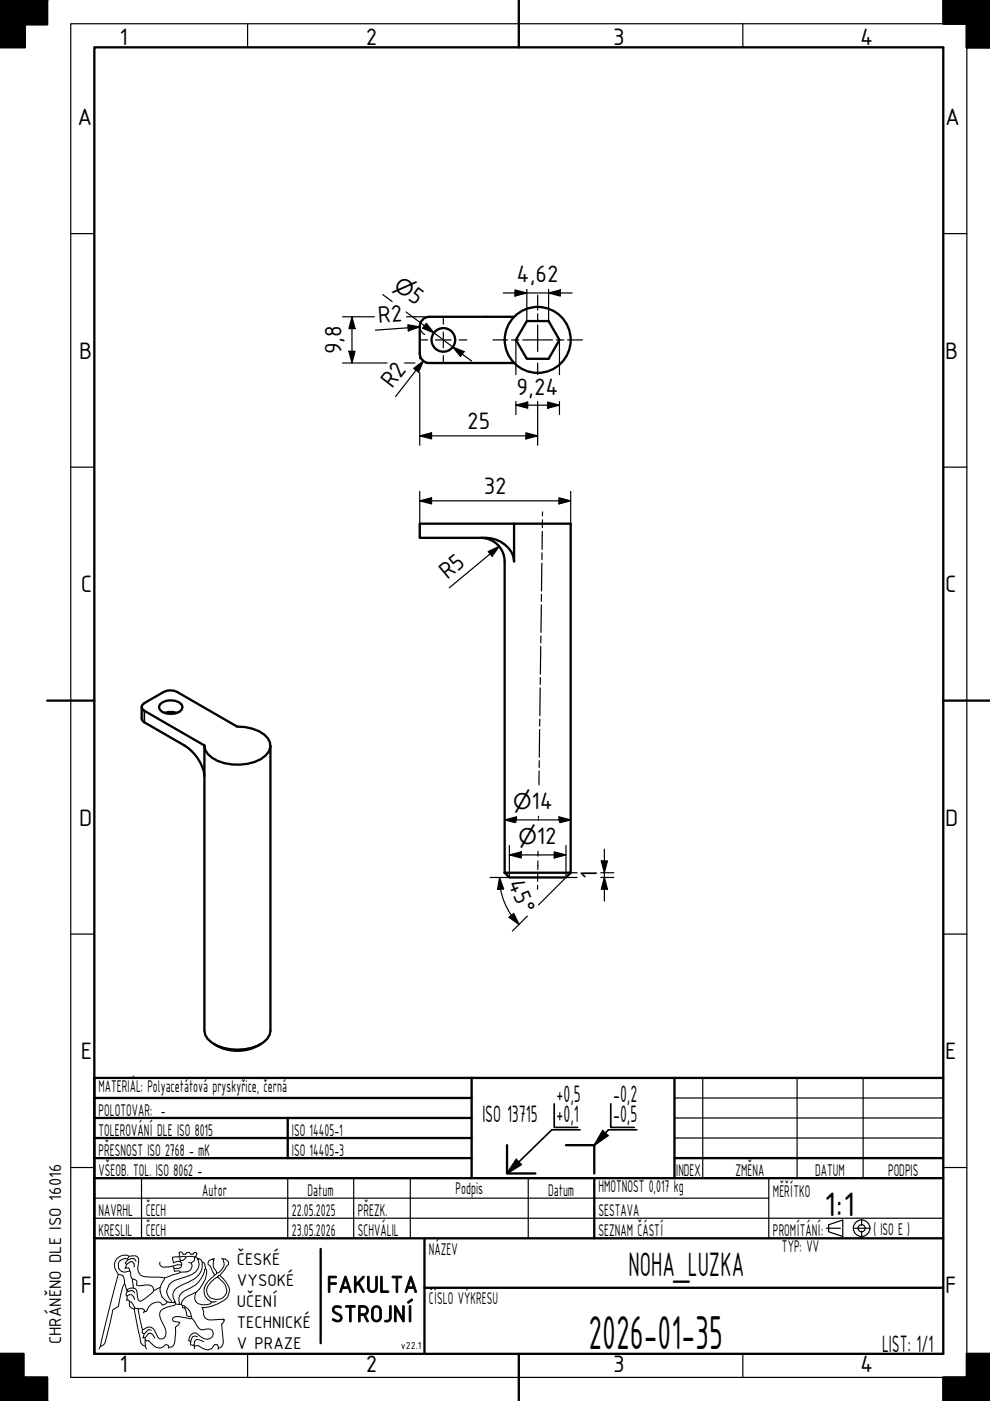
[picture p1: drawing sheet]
<svg xmlns="http://www.w3.org/2000/svg" width="210mm" height="297mm" viewBox="0 0 210 297" stroke-linecap="round" stroke-linejoin="round" font-family="sans-serif">
<!-- layer: Viditelna silna -->
<g fill="none" stroke="#000" stroke-width=".49">
<path d="M0 0h10zM5.3 0v10h-5.3v-10v5.2h10v-5.2M205 5v5h5h-5v-10h5h-10v5h10M109 67.2h-18a1.99 1.99 0 0 0-2 2v5.8a2.02 2.02 0 0 0 2 2h18M111.7 68.1h4.6l2.3 4-2.3 4h-4.6l-2.3-4zM89 111h20v8a5.9 5.9 0 0 0-6-5h-14zM102 114a5 5 0 0 1 5 5v66M109 111h12v74h-14M30 149.9v2.4l.2 .5 8.9 5.3a9.2 9.2 0 0 1 4.2 6.4M30.2 149.4l4.5-2.7a3.2 3.2 0 0 1 2.8 0l12.8 7.4a8.6 8.6 0 0 1 6.5 2.4 2.61 2.61 0 0 1-.5 3.7 10.4 10.4 0 0 1-11.3 .5l-.9-.8-.6-.9-.2-.9-12.7-7.4-.4-.4-.2-.4zM33.9 149.4a3.4 3.4 0 0 1 4.6 0l.2 .5a2.18 2.18 0 0 1-2.5 1.5 2.17 2.17 0 0 1-2.5-1.5zM34.9 151.1l.8-.1 1.8 .1"/>
<path d="M43.3 158.1v60.4a3.9 3.9 0 0 0 2.7 3.2 10.9 10.9 0 0 0 9.8-.7l.8-.7 .6-.9 .1-.9v-60.4M107 185l1 1h12l1-1M20 237h80M20 232.8h80M45.4 221.4a9.3 9.3 0 0 0 9.9 0M61 237v8.5M100 228.5v21.3M20 245.5h80M20 241.3h80M107.5 242.8v6h6M120 242.8h6v6M143 245.5h57"/>
<path d="M0 292h10v5h-10zM0 287h5v10h-5M210 287h-5v5h-5v5h10"/>
<circle cx="94" cy="72.1" r="2.5"/>
<circle cx="114" cy="72.1" r="7"/>
</g>
<path d="M30.6 150.7v2.4M117.5 234v5h5M123 239.5h-6l-9.5 9.3M127.8 239.7l-1.8 3.1M129.5 234v5h5M135 239.5h-6l-3 3.3 2.9-2.1M109.5 245.8l-2 3 3.1-1.9" fill="none" stroke="#000" stroke-width=".35"/>
<g fill="#000">
<path d="M0 -.1h5.3v10.1h-5.3z" fill-rule="evenodd"/>
<path d="M0 -.1h10v5.3h-10z" fill-rule="evenodd"/>
<path d="M200 0h10v10h-5v-5h-5z" fill-rule="evenodd"/>
<path d="M0 287h5v10h-5z" fill-rule="evenodd"/>
<path d="M0 292h10v5h-10z" fill-rule="evenodd"/>
<path d="M200 292h5v-5h5v10h-10z" fill-rule="evenodd"/>
</g>
<!-- layer: Viditelna tenka -->
<path d="M109.5 245.8l1.1 1.1-3.1 1.9zM127.8 239.7l1.1 1-2.9 2.1z" fill="#000"/>
<g fill="none" stroke="#000" stroke-width=".25">
<path d="M15 5h190v287h-190zM52.5 5v5M157.5 5v5M15 49.5h5M200 49.5h5M15 99h5M200 99h5M15 198h5M200 198h5M127.8 239.7l1.1 1M149 228.5v21.3M169 228.5v21.3"/>
<path d="M183 228.5v21.3M15 247.5h5M20 254h143M87 249.8v12.7M109.5 245.8l1.1 1.1M200 247.5h5M52.5 287v5M157.5 287v5"/>
</g>
<!-- layer: Ramecek -->
<path d="M20 10h180v277h-180zM110 0v10M10 148.5h10M200 148.5h10M110 287v10" fill="none" stroke="#000" stroke-width=".49"/>
<!-- layer: LEV CVUT -->
<g fill="none" stroke="#000" stroke-width=".21">
<path d="M25.1 270.2l-2 7.7-1.8 7.6a1.38 1.38 0 0 0 1.1-1.3l1.5-6.4 1.2-.8 .2-1.1a7.8 7.8 0 0 1 1.1-3.7M26.4 272.2l.5 1.3M26.6 268.8l-.1 .2M26.9 268.1l.7-.6h.5l.3 .5v.6M27 273.7l.1 .1M27 273.7v.1h.1M27 273.8l-.3 .7 .1 .2 .2 .1 .4-.3h.5l.5 .5 .1 .5M27 274.8v.8l-.2 .1M27 275.6h.3l.1 .3 .5 .2 .7 1.3 .7 .1M27.1 267.1l.7-.2h.6l.4 .5M27.1 267.1v-.2a1.5 1.5 0 0 0-2 1.6 1.5 1.5 0 0 0 2.4 1l-.3-.7h-.6M27.1 267.1l-.5 .7 .3 .3-.3 .7"/>
<path d="M27.1 273.8l1-.1 .4 .4M27.3 266.4l-.2 .5M27.4 275.9a1.19 1.19 0 0 0 1 1.7l.2-.2M27.5 269.5l.3 1.3 .3 .4M28.1 271.2h.3l.5 .3 .2 .3-.2 .6 .6 .2a4.9 4.9 0 0 1 2.6 0l.5 1 1.3-.6M28.1 271.2l.2 1.9h-.7l-.7 .4 .1 .2M28.3 273.1l.6 .4 .4 2.1a.52 .52 0 0 0 .9 .1l2.1-1.6 .3-.5M28.4 277.6l1.4 6.6a1.15 1.15 0 0 0 1 1.2l.3 .6M29.3 277.5h.9l.4 .3v.3M30.6 278.1l-.2 .2M33.9 273a2.75 2.75 0 0 0 1.4 2.9l.1 .2M33.9 267.6l-.1 .3a.79 .79 0 0 0 .8 .8 7 7 0 0 0 3-.5h.9"/>
<path d="M34.9 271l-1 2M35.4 276.1l-.4 .4-.6 .2-.3-.5a2.43 2.43 0 0 0-3 1.8l-.5 .1M36.4 276.2h.5M36.6 268.4l.3 .5M36.8 267.7l.9-.3 .5 .1 .3 .3v.4M36.8 267.7l-.1 .1M36.9 276.2h.3v.2l.8 .1M37.1 276v.1M37.2 276.4l-.3 .4a5.8 5.8 0 0 0-2.8 1 2.01 2.01 0 0 0 .1 2.2 4.3 4.3 0 0 1 .9 3.2l-.3 .5-.5 .2-.5-.1-.3-.3a3.3 3.3 0 0 0-1.6-2.1h-.6l-1.1 .5-.9-4.4M38 276.5h.4M38.2 267.2l-.1-.7 .7-.1 2.5 .1-.1 .7-.6 .6M38.2 269.7l-3.3 1.3-4.1-.3a1.62 1.62 0 0 1-1.6-1.7l.2-1.4-.1-1a1.61 1.61 0 0 0-2-.2l-.1-.1a2.16 2.16 0 0 0-2.3 .5 2.16 2.16 0 0 0-.4 2.3l.6 1.1 .9 .2 .4 1.2v.6"/>
<path d="M38.2 267.2v.3M38.4 276.5l.3 .3M38.5 268.2l-.2 .5-.4 .2h-1l.1 .7 1-.2 .2 .3M38.7 276.8l.4 .1a2.62 2.62 0 0 1 1.5 2.2l-1-.1-.1-.3a1.3 1.3 0 0 0-.8-1.5zM39.3 277.1l-.1 .3M39.4 266.5l-.1 .4-.5 .3h-.6M40 267.7l.6 .1a1.29 1.29 0 0 1-1 1.9h-1.4M40.6 279.1l.1 .4 .3 .3a5.3 5.3 0 0 0 1.6 2.1h.6a1.52 1.52 0 0 1 1.9 .4 1.34 1.34 0 0 1-.6 1.5 1.34 1.34 0 0 1-1.6-.2l-1.4-1a1.55 1.55 0 0 0-1.5 1.7l.5 .1 .3-1 .5-.2 .6 .2M40.7 279.5l-.5 .1a4.9 4.9 0 0 0-3.4-.2l-.2 .3v.3l1.5 .4-.3 .5-.6 .5-.1 2.2a2.38 2.38 0 0 1-.6 2l-.7 .1a.56 .56 0 0 0-.7-.6 1.66 1.66 0 0 1-2.8-.1l-.8-.7h-.7v-.7h-.6M41.3 266.5h.2M41.5 274.1l-.6 .2a3.2 3.2 0 0 0-2.5 2.2M41.5 266.5l.3-.8-.3-.1-.3-.1-.3 .4h-.4l-.3-.4h-.6l-.2 .4h-.5l-.4-.4h-.3h-.2v1l-1.4 .1 .2 1.1"/>
<path d="M41.5 274.1a1.62 1.62 0 0 0 1.3 2.5h.8a1.11 1.11 0 0 0 1.2-.5M41.5 266.5l.5 .4M42 267a2.32 2.32 0 0 1-1.3 3.2l-3.6 1.2a2.52 2.52 0 0 0-.8 4.4l.1 .4-1-.1M42.1 266.9h-.1v.1M42.1 266.9l.5 .2 .3 .5 .4 .2 .2 1.2M42.1 266.9l-.1 .1M42.8 277.2l.2 .1M42.9 267.6a3.5 3.5 0 0 1-1.9 3.7l-1.2 .6a4.3 4.3 0 0 0-3 2.1 2.11 2.11 0 0 0 .3 2l-.2 .2M43 277.3l.2 .7a1.43 1.43 0 0 0 1.6 1.9l2.6-.2 .1 .2-.1-.2M43.5 269a.73 .73 0 0 1 .3 .9 7.5 7.5 0 0 1-2.3 4.2M43.5 269l-.1 .2a5.2 5.2 0 0 1-3.1 3.9 2.68 2.68 0 0 0-2.3 2.8v.6M44.2 267.4l.9-.5 .2 .3a2.16 2.16 0 0 0 .6 2.4l.1 .3-.5 .4-.9-1.9-.5-.3z"/>
<path d="M45.3 266.9v.1M45.5 266.9h-.4M45.5 270.3l-.3 .4a3.4 3.4 0 0 0-1.6 4.2l.4 .5 .8 .7M45.9 276l-1.1 .1M46.6 270.4a5.3 5.3 0 0 1 2.1 3.3 3.1 3.1 0 0 1-2.3 2.7 9.3 9.3 0 0 1-3.4 .9M47 266.8l.3 .1M47.3 266.9h.4l.3 .2a.75 .75 0 0 1 .2 1.2l-.3 .2-.3 .8-1.5 1.5a3.9 3.9 0 0 0-2.3 3 2.15 2.15 0 0 0 3.4 1.4 2.15 2.15 0 0 0-.2-3.6l-.9-.8M47.3 266.9a2.09 2.09 0 0 1-1.3 3M47.5 279.9l-.1 .5-.4 .3 .4 3.8a1.22 1.22 0 0 1-1.1 1.3l-.2-.7h-.6l-.7 .8-.7 .3-1.1-.3-.9-.6-.9 .1M21.3 285.5l-.3 .5M30.2 281.9l-.1 .7 .5 .2 .8-.9 .7 .1M30.6 282.8l-.2 .8"/>
<path d="M30.8 283.6l.7-.9h.5l.8 1M30.8 284.1l.2 .2M30.8 284.3v1.1M35.8 285.7l-.1 .1M40.5 284.4l-.1 .7 .7 .1M41.1 285.2l.1 .2M41.2 285.4v.5M43.2 284.5l-1.5-.5-.5 .5-.1 .7M46.3 285.8l-.2 .2"/>
</g>
<!-- layer: Osa -->
<g fill="none" stroke="#000" stroke-width=".25">
<path d="M89 72.1h1.7M92.3 72.1h3.4M94 67.1v1.6M94 70.4v3.3M94 75.4v1.7M97.3 72.1h1.7M104.5 72.1h3.2M108.5 72.1h1.5M110.8 72.1h6.4M114 62.6v3.1M114 66.5v1.6M114 68.9v5.6"/>
<path d="M114 77v2.4M118 72.1h1.5M120.3 72.1h3.2M114.9 119.4l-.1 5.9M114.9 117.2v1.5M115 112.7l-.1 3.8M115 110.2v1.7M115 108.5v.9M114.6 137v5.9M114.7 134.8v1.5M114.8 128.2l-.1 5.9M114.8 126v1.5"/>
<path d="M114.4 154.7l-.1 5.8M114.4 152.5v1.4M114.5 145.9v5.8M114.6 143.7l-.1 1.4M114.2 173.1v.2M114.2 173.6v.2M114.3 163.5v2.9M114.3 161.3v1.5M114 187.7v.8M114 185.2v1.7M114 182.5v1.9M114.1 180.5v1"/>
<path d="M182.7 258.5v1.3M175.2 260.4h3M181.2 260.4h3M182.7 261.1v1.2"/>
</g>
<!-- layer: Viditelna silna -->
<g fill="none" stroke="#000" stroke-width=".25">
<path d="M143 237h57M143 232.8h57M143 241.3h57M178.7 258.7v3.5l-3-1v-1.5"/>
<circle cx="182.7" cy="260.4" r="1.75"/>
<circle cx="182.7" cy="260.4" r=".75"/>
</g>
<path d="M20 258.3h180M30 249.8v12.7M61 249.8v12.7M75 249.8v12.7M112 249.8v12.7M163 249.8v12.7M178.7 258.7l-3 1" fill="none" stroke="#000" stroke-width=".25"/>
<!-- layer: LEV CVUT -->
<path d="M68 264.8v20" fill="none" stroke="#000" stroke-width=".49"/>
<path d="M143 228.5v21.3M200 228.5h-180v58.5M20 249.8h180M126 249.8v12.7M20 262.5h180M90 273h110M90 262.5v24.5" fill="none" stroke="#000" stroke-width=".49"/>
<g fill="none" stroke="#000" stroke-width=".25">
<path d="M72.6 67.2h6.8M72.6 77h9.5M74 74.5h1.3l-.7 2.5zM74.6 67.2l.7 2.5h-1.3zM74.6 67.2v9.8M81.2 62.5l2 1.4M85.8 77h2.2M86.1 66.2l13.9 10.4M86.2 67.2h4.8M86.5 68.9l2.5 .4-2.4 .9zM87.7 78.1l2.1-1.5-1.1 2.3zM89 75v1.1"/>
<path d="M89 79v15.4M89 69.2a1.99 1.99 0 0 0 1.1 1.7M89 69.3l-9.4 .7M89.8 76.6l-5.9 7.5M90 69.1l2 1.5M90.2 77h.8M90.4 68.6l1.6 2-2.4-1zM96 73.6l2.4 1-.8 1zM106.7 62.1h14.6M109.2 61.5l2.5 .6-2.5 .7zM109.4 72.2v7.2M111.7 61.4v6.7"/>
<path d="M116.3 62.1l2.5-.6v1.3zM116.3 61.4v6.7M118.6 72.2v7.2M89 92.4l2.5-.6v1.3zM89 92.4h25M109.4 85.9l2.5-.6v1.3zM109.4 85.9h9.2M109.4 85.1v2.8M111.5 91.8l2.5 .6-2.5 .7zM114 85.1v9.3M116.1 85.3l2.5 .6-2.5 .7zM118.6 85.1v2.8"/>
<path d="M89 106.2l2.5-.7v1.3zM89 104.2v9.8M89 106.2h32M103.5 116.9l2.4-1.1-1.6 2.1zM105.9 115.8l-10.6 8.8M118.5 105.5l2.5 .7-2.5 .6zM121 104.2v6.8M107 173.8h14M107 173.8l2.5-.6v.6M107 173.8l2.2 .6M108 179.3v6.7h-4.1M120 179.3v6.7"/>
<path d="M121 173.8l-2.5-.6v.6M121 173.8l-2.2 .6M105.9 186l.9 2.5-1.3 .1zM105.9 186a14.1 14.1 0 0 0 1.7 6.8l.8 1.3M107.9 194.5l1-.8 1.1 2.3zM108 181.3l2.5-.7v1.3zM108 181.3h12M108.4 194.1l1.6 1.9M111.8 194.2l-3.2 3.2M117.5 180.6l2.5 .7-2.5 .6zM120 186l-5.8 5.9M120 186h2.3"/>
<path d="M121 185h1.3M127.4 186h2.7M127.4 185h2.7M127.5 182.5h1.3l-.7 2.5zM128.1 186l.7 2.5h-1.3zM128.1 180v11"/>
</g>
<g fill="#000">
<path d="M74 74.5h1.3l-.7 2.5zM74.6 67.2l.7 2.5h-1.3zM86.5 68.9l2.5 .4-2.4 .9zM87.7 78.1l2.1-1.5-1.1 2.3zM90.4 68.6l1.6 2-2.4-1zM96 73.6l2.4 1-.8 1zM109.2 61.5l2.5 .6-2.5 .7zM116.3 62.1l2.5-.6v1.3zM89 92.4l2.5-.6v1.3zM111.5 91.8l2.5 .6-2.5 .7zM109.4 85.9l2.5-.6v1.3zM116.1 85.3l2.5 .6-2.5 .7z"/>
<path d="M89 106.2l2.5-.7v1.3zM103.5 116.9l2.4-1.1-1.6 2.1zM118.5 105.5l2.5 .7-2.5 .6zM107 173.8l2.5-.6v1.3zM118.5 173.2l2.5 .6-2.5 .7zM105.9 186l.9 2.5-1.3 .1zM107.9 194.5l1-.8 1.1 2.3zM108 181.3l2.5-.7v1.3zM117.5 180.6l2.5 .7-2.5 .6zM127.5 182.5h1.3l-.7 2.5zM128.1 186l.7 2.5h-1.3z"/>
</g>
<text font-size="10.9" x="124.7" y="286">2026-01-35</text>
<g font-size="7.7">
<text x="174.8" y="257.8">1:1</text>
<text x="133.2" y="270.5">NOHA_LUZKA</text>
</g>
<g font-size="5.4">
<text x="25.4" y="9.6">1</text>
<text x="77.5" y="9.6">2</text>
<text x="130" y="9.6">3</text>
<text x="182.4" y="9.6">4</text>
<text x="16.4" y="26.5">A</text>
<text x="200.4" y="26.5">A</text>
<text x="109.5" y="59.9">4,62</text>
<text x="86.4" y="63.3" transform="rotate(37 86.4 63.3)">5</text>
<text x="80.2" y="68.4" transform="rotate(-4 80.2 68.4)">R2</text>
<text x="16.8" y="76">B</text>
<text x="72.4" y="75.1" transform="rotate(-90 72.4 75.1)">9,8</text>
<text x="200.4" y="76">B</text>
<text x="83.1" y="82.5" transform="rotate(-52 83.1 82.5)">R2</text>
<text x="109.5" y="83.7">9,24</text>
<text x="99" y="90.9">25</text>
<text x="102.6" y="104.7">32</text>
<text x="17.1" y="125.5">C</text>
<text x="94.9" y="123" transform="rotate(-40 94.9 123)">R5</text>
<text x="200.4" y="125.5">C</text>
<text x="112.7" y="171.4">14</text>
<text x="16.8" y="175">D</text>
<text x="113.9" y="178.8">12</text>
<text x="200.4" y="175">D</text>
<text x="107.6" y="187.2" transform="rotate(68 107.6 187.2)">45°</text>
<text x="126.6" y="186.4" transform="rotate(-90 126.6 186.4)">1</text>
<text x="17.1" y="224.5">E</text>
<text x="200.4" y="224.5">E</text>
<text x="118" y="233.6">+0,5</text>
<text x="130" y="233.6">-0,2</text>
<text x="102.3" y="237.8">ISO 13715</text>
<text x="118" y="237.8">+0,1</text>
<text x="130" y="237.8">-0,5</text>
<text x="17.1" y="274">F</text>
<text x="69.3" y="274">FAKULTA</text>
<text x="200.4" y="274">F</text>
<text x="70.1" y="280.3">STROJNÍ</text>
<text x="187" y="286.5">LIST: 1/1</text>
<text x="25.4" y="290.9">1</text>
<text x="77.5" y="290.9">2</text>
<text x="130" y="290.9">3</text>
<text x="182.4" y="290.9">4</text>
</g>
<g font-size="4.6">
<text x="83.2" y="61" transform="rotate(37 83.2 61)">⌀</text>
<text x="108.8" y="171.4">⌀</text>
<text x="109.9" y="178.8">⌀</text>
</g>
<g font-size="3.9">
<text x="20.9" y="231.5">MATERIÁL: Polyacetátová pryskyřice, černá</text>
<text x="20.9" y="236.5">POLOTOVAR: -</text>
<text x="20.9" y="245">PŘESNOST ISO 2768 - mK</text>
<text x="20.9" y="240.8">TOLEROVÁNÍ DLE ISO 8015</text>
<text x="61.9" y="245">ISO 14405-3</text>
<text x="61.9" y="240.8">ISO 14405-1</text>
<text x="20.9" y="249.3">VŠEOB. TOL. ISO 8062 -</text>
<text x="143.4" y="249.3">I</text>
<text x="143.8" y="249.3">NDEX</text>
<text x="155.9" y="249.3">ZMĚNA</text>
<text x="172.8" y="249.3">DATUM</text>
<text x="188.3" y="249.3">PODPIS</text>
<text x="20.9" y="257.8">NAVRHL</text>
<text x="30.9" y="257.8">ČECH</text>
<text x="42.9" y="253.5">Autor</text>
<text x="61.9" y="257.8">22.05.2025</text>
<text x="65.2" y="253.5">Datum</text>
<text x="75.9" y="257.8">PŘEZK.</text>
<text x="96.6" y="253.2">Podpis</text>
<text x="116.2" y="253.5">Datum</text>
<text x="126.9" y="252.8">HMOTNOST 0,017 kg</text>
<text x="126.9" y="257.8">SESTAVA</text>
<text x="163.9" y="253.8">MĚŘÍTKO</text>
<text x="20.9" y="262">KRESLIL</text>
<text x="30.9" y="262">ČECH</text>
<text x="61.9" y="262">23.05.2026</text>
<text x="75.9" y="262">SCHVÁLIL</text>
<text x="126.9" y="262">SEZNAM ČÁSTÍ</text>
<text x="163.9" y="262">PROMÍTÁNÍ:</text>
<text x="185.2" y="261.8">( ISO E )</text>
<text x="50.2" y="268.2">ČESKÉ</text>
<text x="90.9" y="266">NÁZEV</text>
<text x="165.8" y="265.5">TYP: VV</text>
<text x="50.2" y="272.7">VYSOKÉ</text>
<text x="50.2" y="277.1">UČENÍ</text>
<text x="50.2" y="281.6">TECHNICKÉ</text>
<text x="90.9" y="276.5">ČÍSLO VÝKRESU</text>
<text x="13" y="285" transform="rotate(-90 13 285)">CHRÁNĚNO DLE ISO 16016</text>
<text x="50.2" y="286">V PRAZE</text>
</g>
<text font-size="2.3" x="85" y="286">v22.1</text>
</svg>
